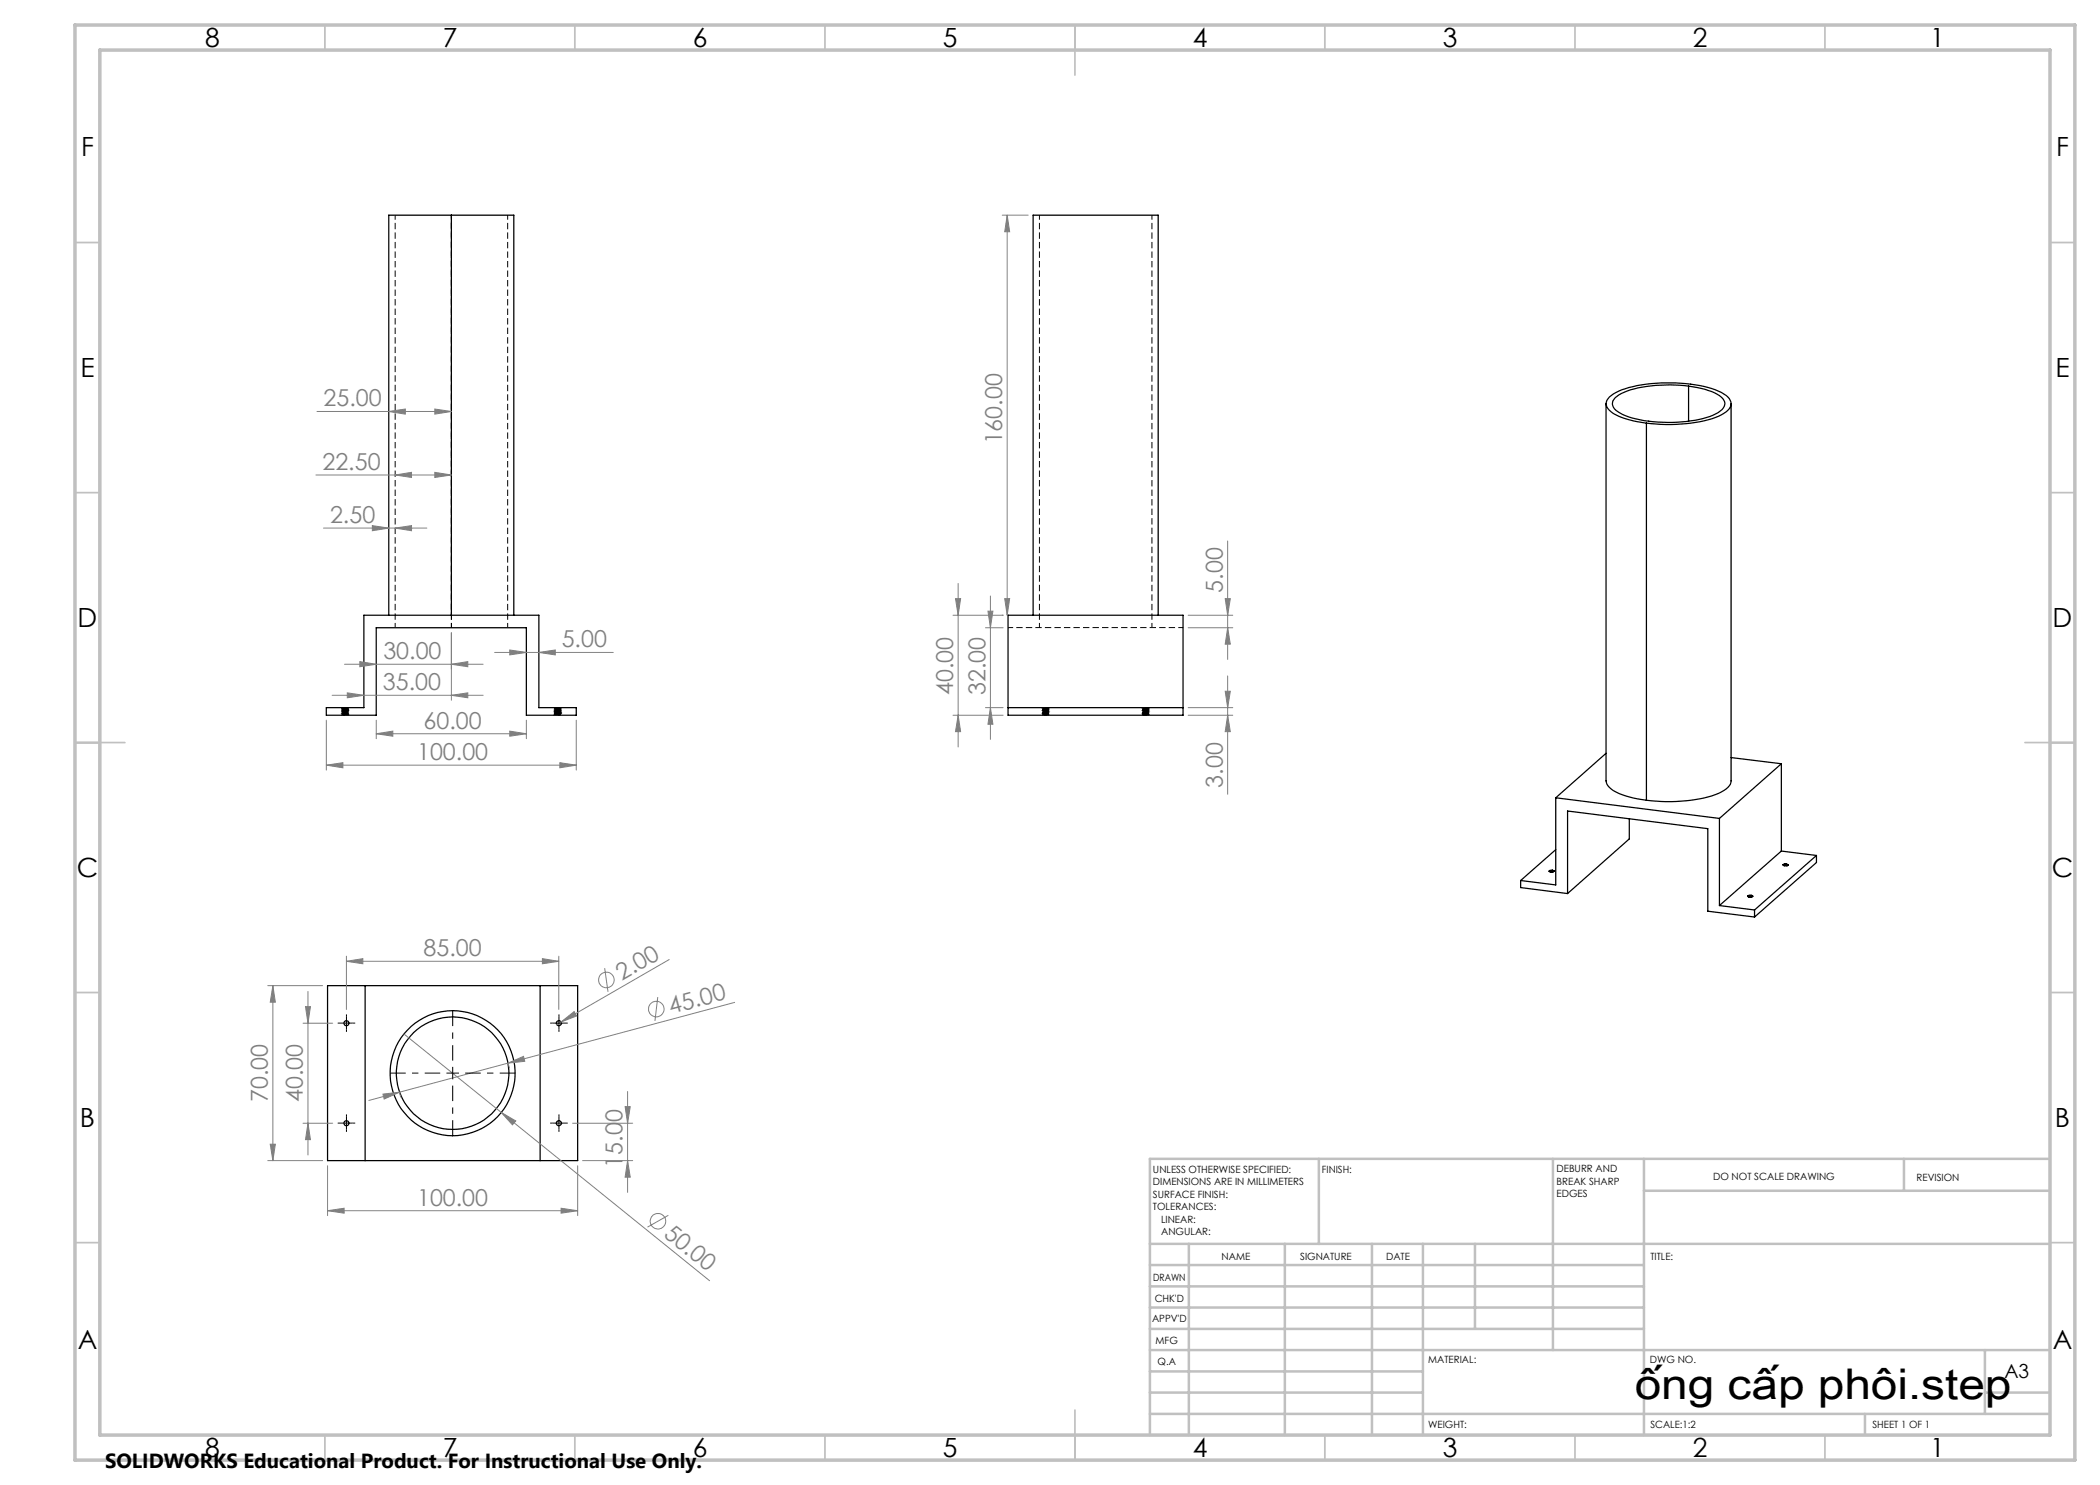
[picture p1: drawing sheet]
<svg xmlns="http://www.w3.org/2000/svg" width="420mm" height="297mm" viewBox="0 0 420 297" stroke-linecap="round" stroke-linejoin="round" font-family="sans-serif">
<g fill="none" stroke="#000" stroke-width=".2" stroke-dasharray="1.3 .6" stroke-dashoffset=".6" stroke-linecap="butt">
<path d="M90.3 43v80M68.4 142.5l1.2 .1M68.4 142.9l1.2 .1M68.4 141.7l1.2 .1M69.6 142.2l-1.2 .1M69.6 141.6l-1.2 .1M110.9 141.6l1.2 .1M208.5 142.3l1.2 .1M208.5 142.9l1.2 .1M208.5 142.5l1.2 .1M208.5 142.7l1.2 .1M208.6 142.8l1.1 .1"/>
<path d="M209.7 142.3l-1.2 .1M209.7 142.6l-1.2 .1M209.7 142.4l-1.2 .1M209.7 142.9l-1.2 .1M209.7 141.8l-1.2 .1M209.7 142.2l-1.2 .1M209.7 142.8l-1.2 .1M228.5 142.3l1.2 .1M228.5 142.9l1.2 .1M228.5 142.5l1.2 .1M228.5 142.7l1.2 .1M229.7 142.3l-1.2 .1"/>
<path d="M229.7 142.6l-1.2 .1M229.7 142.4l-1.2 .1M229.7 141.8l-1.2 .1M229.7 142.2l-1.2 .1M229.7 142.8l-1.2 .1"/>
</g>
<path d="M79 43v82.5M90.3 125.5v-82.5M101.5 125.5v-82.5M201.6 125.5h35M207.9 125.5v-82.5M230.4 125.5v-82.5" fill="none" stroke="#000" stroke-width=".2" stroke-dasharray="1.3 .6" stroke-dashoffset=".3" stroke-linecap="butt"/>
<g fill="none" stroke="#000" stroke-width=".2" stroke-dasharray="1.3 .6" stroke-linecap="butt">
<path d="M68.4 141.7l.1 .1M68.4 141.9l.1 .1M68.4 142.1l.1 .1M68.4 142.3l.1 .1M68.4 142.5l.1 .1M68.4 142.7l.1 .1M68.4 142.9l.1 .1M68.5 142.3h-.1M68.5 141.5v.1M68.5 141.6l-.1 .1M68.5 142l-.1 .1M68.5 142.4l-.1 .1"/>
<path d="M68.5 142.8l-.1 .1M68.5 141.8l-.1 .1M68.5 142.2l-.1 .1M68.5 142.6l-.1 .1M68.9 142.3h-.5M69 143h-.5M69 142.9h.5M69 142.7h.5M69 142.5h.5M69 142.3h.5M69 142.1h.5M69 141.9h.5"/>
<path d="M69 141.7h.5M69 142l.5 .1M69 142.8l.5 .1M69 142.5v-.1M69 141.7v-.2M69 141.9v-.1M69 142.7v-.1M69 142.9v-.1M69 141.6v-.1M69 142.3v-.1M69 142.1v-.1M69.5 141.7l.1-.1"/>
<path d="M69.5 142.9l.1-.1M69.5 142.7l.1-.1M69.5 142.5l.1-.1M69.5 142.3l.1-.1M69.5 142.1l.1-.1M69.5 141.9l.1-.1M69.5 141.5l-.5 .1M69.5 141.7h-.5M69.5 141.5v.2M69.6 142.2l-.5 .1M69.6 142.8l-.1-.1M69.6 142.4l-.1-.1"/>
<path d="M69.6 142l-.1-.1M69.6 143l-.1-.1M69.6 142.6l-.1-.1M69.6 142.2l-.1-.1M69.6 141.8l-.1-.1M69.6 141.6l-.1-.1M110.9 141.6l.1 .1M110.9 142.8l.1 .1M110.9 142.6l.1 .1M110.9 142.4l.1 .1M110.9 142.2l.1 .1M110.9 142l.1 .1"/>
<path d="M110.9 141.8l.1 .1M111 141.7h.5M111 141.5l-.1 .1M111 141.5l.5 .1M111 141.7v-.2M111 141.7l-.1 .1M111 142.9l-.1 .1M111 142.5l-.1 .1M111 142.1l-.1 .1M111 142.7l-.1 .1M111 142.3l-.1 .1M111 141.9l-.1 .1"/>
<path d="M111.5 141.7h-.5M111.5 141.9h-.5M111.5 142.1h-.5M111.5 142.3h-.5M111.5 142.5h-.5M111.5 142.7h-.5M111.5 142.9h-.5M111.5 143h.5M111.5 141.7v-.2M111.5 141.6v-.1M111.5 142.5v-.1M111.5 142.7v-.1"/>
<path d="M111.5 141.9v-.1M111.5 142.1v-.1M111.5 142.3v-.1M111.5 142.9v-.1M111.7 142.3h.4M112 141.8l.1-.1M112 142l.1-.1M112 142.2l.1-.1M112 142.4l.1-.1M112 142.6l.1-.1M112 142.8l.1-.1M112 143l.1-.1"/>
<path d="M112 143h-.5M112 141.6v-.1M112.1 141.9l-.1-.1M112.1 142.3l-.1-.1M112.1 142.7l-.1-.1M112.1 142.1l-.1-.1M112.1 142.5l-.1-.1M112.1 142.9l-.1-.1M112.1 141.7l-.1-.1M208.5 141.8h.1M208.5 142.2h.1M208.5 142h.1"/>
<path d="M208.5 142.6h.1M208.5 142.4h.1M208.5 142.8h.1M208.5 143h.1M208.6 141.7v-.2M208.6 142.7v-.1M208.6 142.3v-.1M208.6 142.5v-.1M208.6 142.1v-.1M208.6 142.9v-.1M208.6 141.9v-.1M208.6 141.7h-.1"/>
<path d="M208.6 142.1h-.1M208.6 142.5h-.1M208.6 142.9h-.1M208.6 142.7h-.1M208.6 142.3h-.1M208.6 141.9h-.1M209.1 141.6h.6M209.1 141.5l.5 .1M209.1 141.7v-.2M209.6 141.7h.1M209.6 141.9h.1M209.6 142.1h.1"/>
<path d="M209.6 142.3h.1M209.6 142.5h.1M209.6 142.7h.1M209.6 142.9h.1M209.6 143h-.5M209.6 143v-.1M209.6 141.6v-.1M209.6 142.6v-.1M209.6 142.2v-.1M209.6 142.4v-.1M209.6 142v-.1M209.6 142.8v-.1"/>
<path d="M209.6 141.8v-.1M209.7 142.2v.1M209.7 142.8v.1M209.7 142v.1M209.7 143h-.1M209.7 142.8h-.1M209.7 142.4h-.1M209.7 142h-.1M209.7 141.6h-.1M209.7 141.8h-.1M209.7 142.2h-.1M209.7 142.6h-.1"/>
<path d="M228.5 141.8h.1M228.5 142h.1M228.5 142.2h.1M228.5 142.4h.1M228.5 142.8h.1M228.5 142.6h.1M228.5 143h.1M228.6 142.8l1.1 .1-1.2 .1h.9M228.6 142.3v-.1M228.6 142.5v-.1M228.6 141.7v-.2M228.6 141.9v-.1"/>
<path d="M228.6 142.1v-.1M228.6 142.9v-.1M228.6 142.7v-.1M228.6 141.7h-.1M228.6 142.1h-.1M228.6 142.5h-.1M228.6 142.9h-.1M228.6 142.7h-.1M228.6 142.3h-.1M228.6 141.9h-.1M229.1 141.7h.5M229.1 141.6h.6"/>
<path d="M229.1 141.5l.5 .1M229.1 141.7v-.2M229.6 141.7h.1M229.6 141.9h.1M229.6 142.1h.1M229.6 142.3h.1M229.6 142.5h.1M229.6 142.7h.1M229.6 142.9h.1M229.6 143h-.5M229.6 143v-.1M229.6 142.2v-.1"/>
<path d="M229.6 142.4v-.1M229.6 141.6v-.1M229.6 141.8v-.1M229.6 142v-.1M229.6 142.8v-.1M229.6 142.6v-.1M229.7 142.2v.1M229.7 142.8v.1M229.7 142v.1M229.7 143h-.1M229.7 142.8h-.1M229.7 142.4h-.1"/>
<path d="M229.7 142h-.1M229.7 141.6h-.1M229.7 141.8h-.1M229.7 142.2h-.1M229.7 142.6h-.1"/>
</g>
<g fill="none" stroke="#000" stroke-width=".2" stroke-dasharray="1.3 .6" stroke-dashoffset=".5" stroke-linecap="butt">
<path d="M69 142.8h-.5l.5 .1M69 142.6h-.5l.5 .1M69 142.4h-.5l.5 .1M69 142.2h-.5l.5 .1M69 142h-.5l.5 .1M69 141.8h-.5l.5 .1M69 141.6h-.5l.5 .1M69 141.7l-.5 .1h.5M69 141.8l.5 .1h-.5M69 141.9l-.5 .1h.5M69 142.1l-.5 .1h.5M69 142.2l.5 .1h-.5"/>
<path d="M69 142.3l-.5 .1h.5M69 142.4l.5 .1h-.5M69 142.5l-.5 .1h.5M69 142.6l.5 .1h-.5M69 142.7l-.5 .1h.5M69 142.9l-.5 .1h.5M111.4 142.2h-.5l.5 .1M111.5 142.8l-.5 .1h.5M111.5 142.7l.5 .1h-.5M111.5 142.6l-.5 .1h.5M111.5 142.5l.5 .1h-.5M111.5 142.4l-.5 .1h.5"/>
<path d="M111.5 142.3l.5 .1h-.5M111.5 142.2l-.5 .1h.5M111.5 142.1l.5 .1h-.5M111.5 142l-.5 .1h.5M111.5 141.9l.5 .1h-.5M111.5 141.8l-.5 .1h.5M111.5 141.7l.5 .1h-.5M111.5 141.6h.5l-.5 .1M111.5 141.8h.5l-.5 .1M111.5 142h.5l-.5 .1M111.5 142.2h.5l-.5 .1M111.5 142.4h.5l-.5 .1"/>
<path d="M111.5 142.6h.5l-.5 .1M111.5 142.8h.5l-.5 .1M208.6 141.7l1 .1M208.6 141.9l1 .1M208.6 142.1l1 .1M208.6 142.3l1 .1M208.6 142.5l1 .1M208.6 142.7l1 .1M208.6 142.9l1 .1M208.6 142.8l1 .1M208.6 142.6l1 .1M208.6 142.4l1 .1"/>
<path d="M208.6 142.2l1 .1M208.6 142l1 .1M208.6 141.8l1 .1M209.6 141.6l-1 .1M209.6 141.8l-1 .1M209.6 142l-1 .1M209.6 142.2l-1 .1M209.6 142.4l-1 .1M209.6 142.6l-1 .1M209.6 142.8l-1 .1M209.6 142.9l-1 .1M209.6 142.7l-1 .1"/>
<path d="M209.6 142.5l-1 .1M209.6 142.3l-1 .1M209.6 142.1l-1 .1M209.6 141.9l-1 .1M209.6 141.7l-1 .1M228.6 142.8l1 .1M228.6 142.6l1 .1M228.6 142.4l1 .1M228.6 142.2l1 .1M228.6 142l1 .1M228.6 141.8l1 .1M228.6 141.7l1 .1"/>
<path d="M228.6 141.9l1 .1M228.6 142.1l1 .1M228.6 142.3l1 .1M228.6 142.5l1 .1M228.6 142.7l1 .1M228.6 142.9l1 .1M229.1 141.6l.6 .1-1.2 .1 1.2 .1-1.2 .1 1.2 .1-1.2 .1 1.2 .1M229.6 142.9l-1 .1M229.6 142.7l-1 .1M229.6 142.5l-1 .1M229.6 142.3l-1 .1M229.6 142.1l-1 .1"/>
<path d="M229.6 141.9l-1 .1M229.6 141.7l-1 .1M229.6 141.6l-1 .1M229.6 141.8l-1 .1M229.6 142l-1 .1M229.6 142.2l-1 .1M229.6 142.4l-1 .1M229.6 142.6l-1 .1M229.6 142.8l-1 .1"/>
</g>
<path d="M68.4 142.3l1.2 .1-1.2 .1M112.1 141.7l-1.2 .1 1.2 .1M208.5 143h.9M209.7 142.1l-1.2 .1 1.2 .1M209.7 141.6l-1.2 .1 1.2 .1M229.7 141.6l-1.2 .1 1.2 .1" fill="none" stroke="#000" stroke-width=".2" stroke-dasharray="1.3 .6" stroke-dashoffset=".4" stroke-linecap="butt"/>
<path d="M112.1 142.3l-1.2 .1 1.2 .1-1.2 .1 1.2 .1-1.2 .1 1.2 .1-1.2 .1M112.1 141.9l-1.2 .1 1.2 .1h-.4" fill="none" stroke="#000" stroke-width=".2" stroke-dasharray="1.3 .6" stroke-dashoffset=".2" stroke-linecap="butt"/>
<path d="M68.4 141.9l1.2 .1-1.2 .1 1.2 .1M69.6 142.6l-1.1 .1 1.1 .1-1.2 .1M69.6 141.6l-1.2 .1 1.2 .1-1.2 .1M110.9 141.6l1.2 .1-1.2 .1 1.2 .1-1.2 .1 1.2 .1-1.2 .1 1.2 .1-1.2 .1 1.2 .1-1.2 .1 1.2 .1-1.2 .1 1.2 .1-1.2 .1M208.5 141.9l1.2 .1-1.2 .1 1.2 .1M209.1 141.6l.6 .1-1.2 .1 1.2 .1-1.2 .1 1.2 .1M228.5 141.9l1.2 .1-1.2 .1 1.2 .1" fill="none" stroke="#000" stroke-width=".2" stroke-dasharray="1.3 .6" stroke-dashoffset=".7" stroke-linecap="butt"/>
<path d="M69.6 142.6l-1.2 .1 1.2 .1-1.2 .1 1.2 .1M69.6 141.8l-1.2 .1 1.2 .1-1.2 .1 1.2 .1M208.5 142.4h1.2l-1.2 .2 1.2 .1-1.2 .1M228.5 142.4h1.2l-1.2 .2 1.2 .1-1.2 .1" fill="none" stroke="#000" stroke-width=".2" stroke-dasharray="1.3 .6" stroke-dashoffset=".1" stroke-linecap="butt"/>
<g fill="none" stroke="#000" stroke-width=".25">
<path d="M90.3 43h-12.5v80M90.3 43h12.5v80M90.3 43v80M321.9 79.4a15.5 15.5 0 0 1 8.3-2.7 28.6 28.6 0 0 1 14.1 1.8l.5 .3a2.01 2.01 0 0 1 1.1 2.9 10 10 0 0 1-5.9 2.6 32 32 0 0 1-16.3-1 3.6 3.6 0 0 1-2.5-2.6l.2-.6zM323 79.5a12.8 12.8 0 0 1 7.2-2.3 24.8 24.8 0 0 1 13.2 1.6 1.99 1.99 0 0 1 1.4 2.5 5.4 5.4 0 0 1-3.5 2.2 28.9 28.9 0 0 1-16.2-.4l-1.1-.5a1.89 1.89 0 0 1-1.2-2.7zM337.7 77.2v7M321.2 80.7v75.5a3.6 3.6 0 0 0 2.5 2.5l2.9 .9 2.7 .5M329.3 84.6v75.5M346.2 80.7v75.5a3.4 3.4 0 0 1-2.5 2.5 30.8 30.8 0 0 1-14.4 1.4M72.8 123h35v18.5h7.5v1.5h-10v-17.4h-30.1v17.4h-9.9v-1.5h7.5zM201.6 123h35v20h-35zM206.6 123v-80h25v80"/>
<path d="M201.6 141.5h35M311.1 159.6v17.4l-7-.9M311.1 159.6l32.8 4.1M321.2 150.7l-10.1 8.9M346.2 151.5l10.1 1.2M356.3 152.7l-12.4 11M356.3 152.7v17.5M304.1 176.1v1.4l9.4 1.2M310.1 174.3h.6M310.5 174.1l.3 .1v.1M310.5 174.1h-.5l-.2 .1 .3 .2 .7-.1M310.5 174.3h-.5"/>
<path d="M310.5 174.3h.2M310.5 174.1l-.7 .2 1-.1M310.5 174.1l.3 .2M310.5 174.2l.2 .1M310.5 174.2l-.5 .1M310.5 174.1h.1M310.5 174.2v.1M310.6 174.3l-.5 .1M310.8 174.2h-.9M311.1 169.9l-7 6.2M313.5 178.7v-16.5l28.1 3.5v16.5l9.3 1.2M325.9 163.8v4l-12.4 10.9"/>
<path d="M343.9 163.7v17.4M349.6 179.2h.8M349.6 179.2h1M349.6 179.2v.1l.6-.1M349.7 179.3h.7h-.2M349.7 179.3h.6M350.2 179.1l.3 .1a.61 .61 0 0 1-.9 .1v-.1M350.2 179.1l-.6 .1M350.2 179.1l.4 .2M350.2 179.3h-.6M350.2 179.2l.2 .1M350.2 179.1h.1"/>
<path d="M350.2 179.2v.1M356.3 170.2l-12.4 10.9M356.3 170.2l7 .9M356.7 172.9l.8 .1M356.7 173h.9M356.7 172.9v.2l.6-.1M356.8 173.1h.6M357.3 172.8l.3 .1a.58 .58 0 0 1-.9 .2v-.2M357.3 172.8l-.6 .1M357.3 173.1h-.5h.6M357.3 172.9h-.6M357.3 172.9l.3 .2"/>
<path d="M357.3 173.1h.2M357.3 173l.2 .1M357.3 172.8v.1M357.3 173v.1M363.3 171.1l-12.4 10.9M363.3 171.1v1.4l-12.4 10.9M65.5 197.1h50v35h-50zM73 197.1v35M108 197.1v35M343.9 181.1l7 .9M350.9 182v1.4"/>
<circle cx="69.3" cy="204.6" r=".49"/>
<circle cx="90.5" cy="214.6" r="12.5"/>
<circle cx="90.5" cy="214.6" r="11.3"/>
<circle cx="111.8" cy="204.6" r=".49"/>
<circle cx="69.3" cy="224.6" r=".49"/>
<circle cx="111.8" cy="224.6" r=".49"/>
</g>
<path d="M63.4 82.3h26.9M87 81.8l3.3 .5-3.3 .5z" fill="none" stroke="#808080" stroke-width=".2"/>
<g fill="none" stroke="#c0c0c0" stroke-width=".35">
<path d="M65 5v5M115 5v5M165 5v5M215 5v10M265 5v5M315 5v5M365 5v5M15 48.5h5M410 48.5h5M15 98.5h5M410 98.5h5M15 148.5h10"/>
<path d="M405 148.5h10M15 198.5h5M410 198.5h5M15 248.5h5M410 248.5h5M65 287v5M115 287v5M165 287v5M215 282v10M265 287v5M315 287v5M365 287v5"/>
</g>
<g fill="none" stroke="#c0c0c0" stroke-width=".5">
<path d="M263.8 231.8v17M310.6 231.8v38.2M328.8 231.8v55.2M328.8 238.2h81.2M380.8 231.8v6.4M410 231.8h-180v55.2M230 248.8h180M230 257.3h98.8M230 253h98.8M237.8 248.8v38.2M257 248.8v38.2M274.4 248.8v38.2"/>
<path d="M284.6 248.8v38.2M295 248.8v17M230 265.8h98.8M230 261.5h98.8M230 278.5h54.6M230 274.3h54.6M230 270h180M397 278.5h13M397 270v12.8M230 282.8h180M373 282.8v4.2"/>
</g>
<path d="M15 5h400v287h-400zM20 10h390v277h-390z" fill="none" stroke="#c0c0c0" stroke-width=".7"/>
<path d="M87 81.8l3.3 .5-3.3 .5z" fill="#808080"/>
<path d="M77.8 82.3l3.3-.5v1z" fill="none" stroke="#808080" stroke-width=".2"/>
<path d="M77.8 82.3l3.3-.5v1z" fill="#808080"/>
<path d="M75.2 146.8l3.4-.6v1zM75.2 144v3.7M75.2 146.8h30.1M105.3 144v3.7" fill="none" stroke="#808080" stroke-width=".2"/>
<path d="M75.2 146.8l3.4-.6v1z" fill="#808080"/>
<path d="M102 146.2l3.3 .6-3.3 .4z" fill="none" stroke="#808080" stroke-width=".2"/>
<path d="M102 146.2l3.3 .6-3.3 .4z" fill="#808080"/>
<path d="M65.3 153l3.3-.5v1.1zM65.3 144v10M65.3 153h50M115.3 144v10" fill="none" stroke="#808080" stroke-width=".2"/>
<path d="M65.3 153l3.3-.5v1.1z" fill="#808080"/>
<path d="M112 152.5l3.3 .5-3.3 .6z" fill="none" stroke="#808080" stroke-width=".2"/>
<path d="M112 152.5l3.3 .5-3.3 .6z" fill="#808080"/>
<path d="M63.2 95h27.1M87 94.5l3.3 .5-3.3 .5z" fill="none" stroke="#808080" stroke-width=".2"/>
<path d="M87 94.5l3.3 .5-3.3 .5z" fill="#808080"/>
<path d="M79 95l3.3-.5v1z" fill="none" stroke="#808080" stroke-width=".2"/>
<path d="M79 95l3.3-.5v1z" fill="#808080"/>
<path d="M64.7 105.6h20.7M79 105.6l3.3-.5v1z" fill="none" stroke="#808080" stroke-width=".2"/>
<path d="M79 105.6l3.3-.5v1z" fill="#808080"/>
<path d="M74.5 105.1l3.3 .5-3.3 .5z" fill="none" stroke="#808080" stroke-width=".2"/>
<path d="M74.5 105.1l3.3 .5-3.3 .5z" fill="#808080"/>
<path d="M68.9 132.9h27.7M90.3 132.9l3.3-.6v1zM90.3 126.5v7.3" fill="none" stroke="#808080" stroke-width=".2"/>
<path d="M90.3 132.9l3.3-.6v1z" fill="#808080"/>
<path d="M72 132.3l3.2 .6-3.2 .4z" fill="none" stroke="#808080" stroke-width=".2"/>
<path d="M72 132.3l3.2 .6-3.2 .4z" fill="#808080"/>
<path d="M66.4 139.1h30.2M90.3 139.1l3.3-.5v1zM90.3 126.5v13.5" fill="none" stroke="#808080" stroke-width=".2"/>
<path d="M90.3 139.1l3.3-.5v1z" fill="#808080"/>
<path d="M69.5 138.6l3.3 .5-3.3 .5z" fill="none" stroke="#808080" stroke-width=".2"/>
<path d="M69.5 138.6l3.3 .5-3.3 .5z" fill="#808080"/>
<path d="M98.9 130.5h23.8M102 130l3.3 .5-3.3 .5z" fill="none" stroke="#808080" stroke-width=".2"/>
<path d="M102 130l3.3 .5-3.3 .5z" fill="#808080"/>
<path d="M107.8 130.5l3.3-.5v1z" fill="none" stroke="#808080" stroke-width=".2"/>
<path d="M107.8 130.5l3.3-.5v1z" fill="#808080"/>
<path d="M191.1 119.7h1l-.5 3.3zM191.6 116.7v32.7M190.6 123h10M190.6 143h10" fill="none" stroke="#808080" stroke-width=".2"/>
<path d="M191.1 119.7h1l-.5 3.3z" fill="#808080"/>
<path d="M191.6 143l.5 3.3h-1z" fill="none" stroke="#808080" stroke-width=".2"/>
<path d="M191.6 143l.5 3.3h-1z" fill="#808080"/>
<path d="M198.1 119.2v28.7M197.1 125.6h3.5M197.6 122.2h1l-.5 3.4zM197.1 141.5h3.5" fill="none" stroke="#808080" stroke-width=".2"/>
<path d="M197.6 122.2h1l-.5 3.4z" fill="#808080"/>
<path d="M198.1 141.5l.5 3.3h-1z" fill="none" stroke="#808080" stroke-width=".2"/>
<path d="M198.1 141.5l.5 3.3h-1z" fill="#808080"/>
<path d="M245 119.7h1.1l-.6 3.3zM245.5 108.2v23.7M237.6 123h9M237.6 125.6h9" fill="none" stroke="#808080" stroke-width=".2"/>
<path d="M245 119.7h1.1l-.6 3.3z" fill="#808080"/>
<path d="M245.5 125.6l.6 3.2h-1.1z" fill="none" stroke="#808080" stroke-width=".2"/>
<path d="M245.5 125.6l.6 3.2h-1.1z" fill="#808080"/>
<path d="M245 138.3h1.1l-.6 3.2zM245.5 135.2v23.7M237.6 141.5h9M237.6 143h9" fill="none" stroke="#808080" stroke-width=".2"/>
<path d="M245 138.3h1.1l-.6 3.2z" fill="#808080"/>
<path d="M245.5 143l.6 3.3h-1.1z" fill="none" stroke="#808080" stroke-width=".2"/>
<path d="M245.5 143l.6 3.3h-1.1z" fill="#808080"/>
<path d="M200.4 43h5.2M201.4 43l.5 3.4h-1zM201.4 43v80M200.4 123h.2" fill="none" stroke="#808080" stroke-width=".2"/>
<path d="M201.4 43l.5 3.4h-1z" fill="#808080"/>
<path d="M200.9 119.7h1l-.5 3.3z" fill="none" stroke="#808080" stroke-width=".2"/>
<path d="M200.9 119.7h1l-.5 3.3z" fill="#808080"/>
<path d="M65.5 233.1v10M115.5 233.1v10M65.5 242.1l3.3-.5v1zM65.5 242.1h50" fill="none" stroke="#808080" stroke-width=".2"/>
<path d="M65.5 242.1l3.3-.5v1z" fill="#808080"/>
<path d="M112.2 241.6l3.3 .5-3.3 .5z" fill="none" stroke="#808080" stroke-width=".2"/>
<path d="M112.2 241.6l3.3 .5-3.3 .5z" fill="#808080"/>
<g fill="none" stroke="#808080" stroke-width=".2">
<path d="M120.9 193.6l.7 4.8M133.8 191.9l-21.6 12.5M112.2 204.4l2.6-2.1 .5 .9zM112.2 204.4l-.9 .5"/>
<circle cx="121.3" cy="196" r="1.56"/>
</g>
<path d="M112.2 204.4l2.6-2.1 .5 .9z" fill="#808080"/>
<g fill="none" stroke="#808080" stroke-width=".2">
<path d="M131.6 199.4l-.6 4.8M76.6 218.8l3.3-.4-3.1 1.4zM79.9 218.5l.3 .9M79.9 218.4l-6.1 1.7M101.6 212.7l.3 .9M146.9 200.5l-67 17.9"/>
<circle cx="131.3" cy="201.8" r="1.55"/>
</g>
<path d="M76.6 218.8l3.3-.4-3.1 1.4z" fill="#808080"/>
<path d="M101.6 212.6l3.1-1.3 .3 1z" fill="none" stroke="#808080" stroke-width=".2"/>
<path d="M101.6 212.6l3.1-1.3 .3 1z" fill="#808080"/>
<g fill="none" stroke="#808080" stroke-width=".2">
<path d="M80.8 206.8l19.5 15.7M100.3 222.5l2.9 1.7-.7 .8zM100.3 222.5l41.6 33.6M133.7 243.1l-4.2 2.3"/>
<circle cx="131.6" cy="244.2" r="1.56"/>
</g>
<path d="M100.3 222.5l2.9 1.7-.7 .8z" fill="#808080"/>
<path d="M61.6 198.3v32.7M60.6 204.6h5.9M61.1 201.3h1l-.5 3.3zM60.6 224.6h5.9" fill="none" stroke="#808080" stroke-width=".2"/>
<path d="M61.1 201.3h1l-.5 3.3z" fill="#808080"/>
<path d="M61.6 224.6l.5 3.3h-1z" fill="none" stroke="#808080" stroke-width=".2"/>
<path d="M61.6 224.6l.5 3.3h-1z" fill="#808080"/>
<path d="M53.6 197.1h10.9M54.6 197.1l.5 3.3h-1.1zM54.6 197.1v35M53.6 232.1h10.9" fill="none" stroke="#808080" stroke-width=".2"/>
<path d="M54.6 197.1l.5 3.3h-1.1z" fill="#808080"/>
<path d="M54 228.8h1.1l-.5 3.3z" fill="none" stroke="#808080" stroke-width=".2"/>
<path d="M54 228.8h1.1l-.5 3.3z" fill="#808080"/>
<path d="M125.5 218.3v20.2M114.5 224.6h12M116.5 232.1h10M125 221.3h1l-.5 3.3z" fill="none" stroke="#808080" stroke-width=".2"/>
<path d="M125 221.3h1l-.5 3.3z" fill="#808080"/>
<path d="M125.5 232.1l.5 3.3h-1z" fill="none" stroke="#808080" stroke-width=".2"/>
<path d="M125.5 232.1l.5 3.3h-1z" fill="#808080"/>
<path d="M69.3 192.3l3.3-.6v1.1zM69.3 191.2v10.7M69.3 192.3h42.5M111.8 191.2v10.7" fill="none" stroke="#808080" stroke-width=".2"/>
<path d="M69.3 192.3l3.3-.6v1.1z" fill="#808080"/>
<path d="M108.5 191.7l3.3 .6-3.3 .5z" fill="none" stroke="#808080" stroke-width=".2"/>
<path d="M108.5 191.7l3.3 .6-3.3 .5z" fill="#808080"/>
<g fill="none" stroke="#000" stroke-width=".2" stroke-dasharray="15.2 1.3 1.3 1.3" stroke-linecap="butt">
<path d="M68 204.6h-.5M69.3 204.6v-1.2M69.3 204.6h-1.3M69.3 204.6v1.3M69.3 204.6h1.2M69.3 203.4v-.5M69.3 205.9v.5M70.5 204.6h.5M90.5 214.6v-1.2M90.5 214.6h-1.2M90.5 214.6v1.3M90.5 214.6h1.3"/>
<path d="M110.5 204.6h-.5M111.8 204.6v-1.2M111.8 204.6h-1.3M111.8 204.6v1.3M111.8 204.6h1.2M111.8 203.4v-.5M111.8 205.9v.5M113 204.6h.5M68 224.6h-.5M69.3 224.6v-1.2M69.3 224.6h-1.3M69.3 224.6v1.3"/>
<path d="M69.3 224.6h1.2M69.3 223.4v-.5M69.3 225.9v.5M70.5 224.6h.5M110.5 224.6h-.5M111.8 224.6v-1.2M111.8 224.6h-1.3M111.8 224.6v1.3M111.8 224.6h1.2M111.8 223.4v-.5M111.8 225.9v.5M113 224.6h.5"/>
</g>
<path d="M88 214.6h-10M90.5 212.1v-10M90.5 217.1v10M93 214.6h10" fill="none" stroke="#000" stroke-width=".2" stroke-dasharray="15.2 1.3 1.3 1.3" stroke-dashoffset="12.1" stroke-linecap="butt"/>
<text font-size="8.5" x="326.9" y="279.7">ống cấp phôi.step</text>
<g font-size="5.3">
<text x="41" y="9.5">8</text>
<text x="88.5" y="9.5">7</text>
<text x="138.5" y="9.5">6</text>
<text x="188.5" y="9.5">5</text>
<text x="238.5" y="9.5">4</text>
<text x="288.5" y="9.5">3</text>
<text x="338.5" y="9.5">2</text>
<text x="386" y="9.5">1</text>
<text x="16.2" y="31.2">F</text>
<text x="411.2" y="31.2">F</text>
<text x="16.1" y="75.5">E</text>
<text x="411.1" y="75.5">E</text>
<text x="15.5" y="125.5">D</text>
<text x="410.5" y="125.5">D</text>
<text x="15.4" y="175.5">C</text>
<text x="410.4" y="175.5">C</text>
<text x="16" y="225.5">B</text>
<text x="411" y="225.5">B</text>
<text x="15.5" y="269.7">A</text>
<text x="410.5" y="269.7">A</text>
<text x="41" y="291.5">8</text>
<text x="88.5" y="291.5">7</text>
<text x="138.5" y="291.5">6</text>
<text x="188.5" y="291.5">5</text>
<text x="238.5" y="291.5">4</text>
<text x="288.5" y="291.5">3</text>
<text x="338.5" y="291.5">2</text>
<text x="386" y="291.5">1</text>
</g>
<g font-size="4.7" fill="#808080">
<text x="64.7" y="81.3">25.00</text>
<text x="200.4" y="88.9" transform="rotate(-90 200.4 88.9)">160.00</text>
<text x="64.5" y="94">22.50</text>
<text x="66" y="104.6">2.50</text>
<text x="244.5" y="118.5" transform="rotate(-90 244.5 118.5)">5.00</text>
<text x="76.7" y="131.8">30.00</text>
<text x="112.3" y="129.5">5.00</text>
<text x="76.6" y="138">35.00</text>
<text x="190.6" y="139" transform="rotate(-90 190.6 139)">40.00</text>
<text x="197.1" y="139" transform="rotate(-90 197.1 139)">32.00</text>
<text x="84.7" y="145.7">60.00</text>
<text x="83.4" y="152">100.00</text>
<text x="244.5" y="157.5" transform="rotate(-90 244.5 157.5)">3.00</text>
<text x="84.7" y="191.2">85.00</text>
<text x="124.4" y="196.2" transform="rotate(-30 124.4 196.2)">2.00</text>
<text x="134.2" y="202.8" transform="rotate(-15 134.2 202.8)">45.00</text>
<text x="53.6" y="220.4" transform="rotate(-90 53.6 220.4)">70.00</text>
<text x="60.6" y="220.4" transform="rotate(-90 60.6 220.4)">40.00</text>
<text x="124.5" y="233.5" transform="rotate(-90 124.5 233.5)">15.00</text>
<text x="83.4" y="241.1">100.00</text>
<text x="132.5" y="247.2" transform="rotate(39 132.5 247.2)">50.00</text>
</g>
<text font-size="4.1" x="21" y="293.7">SOLIDWORKS Educational Product. For Instructional Use Only.</text>
<text font-size="3.9" x="400.9" y="275.5">A3</text>
<g font-size="2">
<text x="230.6" y="234.6">UNLESS OTHERWISE SPECIFIED:</text>
<text x="230.6" y="237.1">DIMENSIONS ARE IN MILLIMETERS</text>
<text x="230.6" y="239.6">SURFACE FINISH:</text>
<text x="264.4" y="234.6">FINISH:</text>
<text x="311.3" y="234.5">DEBURR AND</text>
<text x="311.3" y="237">BREAK SHARP</text>
<text x="311.3" y="239.5">EDGES</text>
<text x="342.6" y="236">DO NOT SCALE DRAWING</text>
<text x="383.3" y="236.2">REVISION</text>
<text x="230.6" y="242.1">TOLERANCES:</text>
<text x="232.2" y="244.6">LINEAR:</text>
<text x="232.2" y="247.1">ANGULAR:</text>
<text x="244.3" y="252">NAME</text>
<text x="260" y="251.9">SIGNATURE</text>
<text x="277.2" y="251.9">DATE</text>
<text x="330.1" y="251.9">TITLE:</text>
<text x="230.6" y="256.1">DRAWN</text>
<text x="230.9" y="260.3">CHK'D</text>
<text x="230.4" y="264.4">APPV'D</text>
<text x="231.1" y="268.8">MFG</text>
<text x="231.5" y="273">Q.A</text>
<text x="285.6" y="272.5">MATERIAL:</text>
<text x="330" y="272.5">DWG NO.</text>
<text x="285.6" y="285.5">WEIGHT:</text>
<text x="330.1" y="285.6">SCALE:1:2</text>
<text x="374.5" y="285.6">SHEET 1 OF 1</text>
</g>
</svg>
